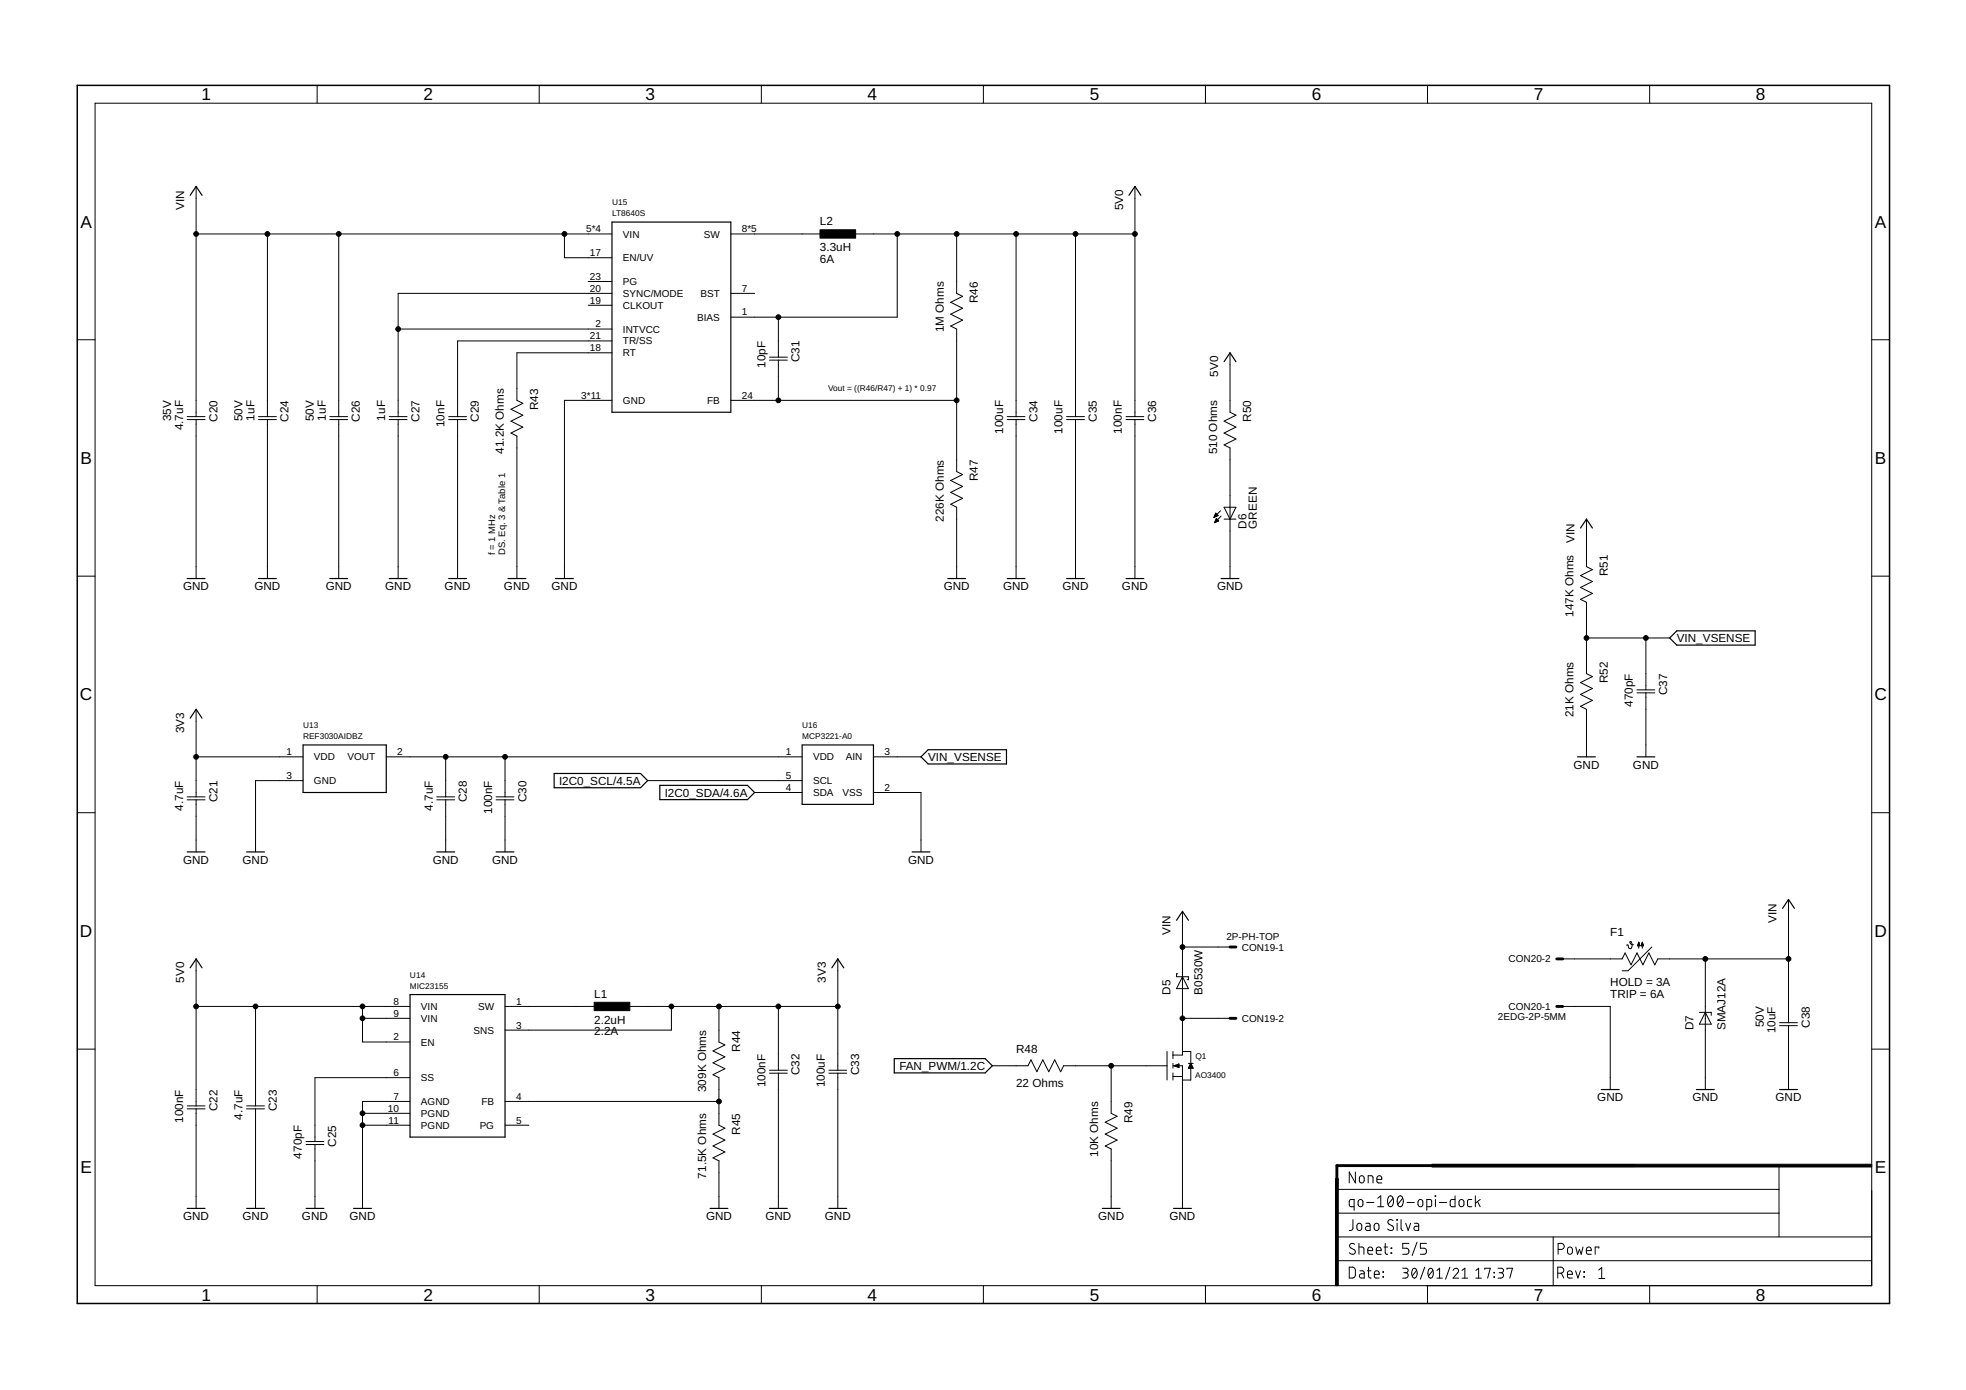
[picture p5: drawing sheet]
<svg xmlns="http://www.w3.org/2000/svg" width="420mm" height="297mm" viewBox="0 0 420 297" stroke-linecap="round" stroke-linejoin="round" font-family="sans-serif">
<g fill="none" stroke="#000" stroke-width=".25">
<path d="M40.6 41.7l1.3-1.9 1.3 1.9M130.8 47.5h25.4v40.6h-25.4zM241.3 41.7l1.2-1.9 1.3 1.9M261.6 77.3l1.3-1.9 1.2 1.9M337.8 112.8l1.2-1.9 1.3 1.9M40 123.6h3.8M55.2 123.6h3.9M70.5 123.6h3.8M83.2 123.6h3.8M95.9 123.6h3.8M108.6 123.6h3.8M118.7 123.6h3.8"/>
<path d="M202.5 123.6h3.9M215.2 123.6h3.9M227.9 123.6h3.9M240.6 123.6h3.9M261 123.6h3.8M356.8 136.3l1.6-1.5h16.7v3.1h-16.7zM40.6 153.5l1.3-1.9 1.3 1.9M64.8 159.2h17.7v10.2h-17.7zM171.4 159.2h15.3v12.7h-15.3zM118.4 165.3h18.5l1.5 1.5-1.5 1.5h-18.5zM141 167.8h18.7l1.6 1.6-1.6 1.5h-18.7zM198.4 160.2h16.7v3.1h-16.7l-1.6-1.6z"/>
<path d="M337.1 161.7h3.9M349.8 161.7h3.9M40 182.1h3.8M52.7 182.1h3.8M93.3 182.1h3.9M106 182.1h3.8M194.9 182.1h3.8M251.4 196.7l1.3-1.9 1.3 1.9M381 194.1l1.2-1.9 1.3 1.9M40.6 206.8l1.3-1.9 1.3 1.9M87.6 212.5h20.3v30.5h-20.3zM177.8 206.8l1.2-1.9 1.3 1.9"/>
<path d="M191.1 226.2h19.4l1.6 1.6-1.6 1.5h-19.4zM342.2 232.8h3.8M362.5 232.8h3.9M380.3 232.8h3.8M40 258.2h3.8M52.7 258.2h3.8M65.4 258.2h3.8M75.6 258.2h3.8M151.7 258.2h3.9M164.4 258.2h3.9M177.1 258.2h3.9M235.6 258.2h3.8"/>
<path d="M250.8 258.2h3.8"/>
</g>
<g fill="none" stroke="#000" stroke-width=".21">
<path d="M67.8 18.2v3.9M115.2 18.2v3.9M162.7 18.2v3.9M210.2 18.2v3.9M257.6 18.2v3.9M305.1 18.2v3.9M352.6 18.2v3.9M20.3 22.1h379.7v252.6h-379.7zM41.9 39.8v49.2M242.5 39.8v49.2M41.9 50h88.9M57.1 50v39"/>
<path d="M72.4 50v39M120.6 50v5.1h10.2M156.2 50h20.3M181.6 50h60.9M191.7 50v17.8h-35.5M204.4 50v12.7l1.3 .6-2.5 1.3 2.5 1.3-2.5 1.2 2.5 1.3-2.5 1.3 1.2 .6v30.5l1.3 .6-2.5 1.3 2.5 1.2-2.5 1.3 2.5 1.3-2.5 1.3 1.2 .6v15.2M217.1 50v39M229.8 50v39M16.5 72.6h3.8M85.1 70.3h45.7M125.7 60.2h5.1M125.7 65.2h5.1"/>
<path d="M130.8 62.7h-45.7v26.3M130.8 72.9h-33v16.1M130.8 75.4h-20.3v10.2l1.2 .6-2.5 1.3 2.5 1.2-2.5 1.3 2.5 1.3-2.5 1.2 1.3 .7v30.4M156.2 62.7h5.1M164.4 76.3h3.9M164.4 77h3.9M166.3 67.8v8.5M166.3 77v8.6M262.9 75.4v12.7l1.2 .6-2.5 1.3 2.5 1.3-2.5 1.2 2.5 1.3-2.5 1.3 1.3 .6v27.9M400 72.6h3.8M40 89h3.8M40 89.7h3.8"/>
<path d="M41.9 89.7v33.9M55.2 89h3.9M55.2 89.7h3.9M57.1 89.7v33.9M70.5 89h3.8M70.5 89.7h3.8M72.4 89.7v33.9M83.2 89h3.8M83.2 89.7h3.8M85.1 89.7v33.9M95.9 89h3.8M95.9 89.7h3.8"/>
<path d="M97.8 89.7v33.9M130.8 85.6h-10.2v38M156.2 85.6h48.2M215.2 89h3.9M215.2 89.7h3.9M217.1 89.7v33.9M227.9 89h3.9M227.9 89.7h3.9M229.8 89.7v33.9M240.6 89h3.9M240.6 89.7h3.9M242.5 89.7v33.9"/>
<path d="M259.4 110.5h.1M259.5 110.4h.3M259.5 110.3h.6M259.6 110.2h.7M259.6 111.6h.2M259.7 110h.5M259.7 111.5h.4M259.7 111.4h.6M259.7 109.9h.4M259.8 109.8h.1M259.8 111.3h.6M259.8 111.1h.4"/>
<path d="M259.8 109.7l.5 .5-.9 .4zM259.9 111h.2M259.9 110.9h.1M259.9 110.8l.6 .5-.9 .4zM260.8 109.2l-1.4 1.4M261 110.3l-1.4 1.4M261.6 108.4h2.5l-1.2 2.5zM261.6 110.9h2.5M339 110.9v10.2l1.3 .6-2.5 1.3 2.5 1.3-2.5 1.2 2.5 1.3-2.5 1.3 1.2 .6v15.3l1.3 .6-2.5 1.3 2.5 1.2-2.5 1.3 2.5 1.3-2.5 1.2 1.2 .7v10.1M16.5 123.1h3.8M339 136.3h17.8M351.7 136.3v11.1"/>
<path d="M400 123.1h3.8M41.9 151.6v18.7M349.8 147.4h3.9M349.8 148.1h3.9M351.7 148.1v13.6M16.5 173.7h3.8M40 170.3h3.8M40 170.9h3.8M41.9 170.9v11.2M41.9 161.7h22.9M64.8 166.8h-10.2v15.3M82.5 161.7h88.9"/>
<path d="M93.3 170.3h3.9M93.3 170.9h3.9M95.2 161.7v8.6M95.2 170.9v11.2M106 170.3h3.8M106 170.9h3.8M107.9 161.7v8.6M107.9 170.9v11.2M138.4 166.8h33M161.3 169.4h10.1M186.7 161.7h10.1M186.7 169.4h10.1v12.7"/>
<path d="M400 173.7h3.8M252.7 194.8v30.7h-2M382.2 192.2v26.3M41.9 204.9v31.4M41.9 215.1h45.7M54.6 215.1v21.2M77.5 215.1v7.6h10.1M77.5 217.6h10.1M107.9 215.1h20.3M133.3 215.1h45.7M143.5 215.1v5h-35.6M153.6 215.1v7.6l1.3 .6-2.5 1.3 2.5 1.2-2.5 1.3 2.5 1.3-2.5 1.3 1.2 .6v10.2l1.3 .6-2.5 1.3 2.5 1.2-2.5 1.3 2.5 1.3-2.5 1.2 1.2 .7v10.1"/>
<path d="M166.3 215.1v13.6M179 204.9v23.8M251.7 208.1h-.3v.6h2.6v.7h-.3M252.7 217.6h10.2M252.7 202.4h10.2M252.7 208.7l1.3 2.6h-2.6zM334 204.9h12.7l.6-1.3 1.3 2.6 1.2-2.6 1.3 2.6 1.3-2.6 1.3 2.6 .6-1.3h27.9M334 215.1h10.1v17.7M349.1 201.9a.45 .45 0 0 1-.6-.1 .45 .45 0 0 1 0-.6 1.03 1.03 0 0 1-.1 1.6l-.3-.2-.2-.7-.3 .1M350 202.1h.5M350 202h.4M350.1 201.8h.3"/>
<path d="M350.1 201.7h.3M350.1 201.6h.2M350.2 201.5h.1M350.2 201.4v1.2M350.2 201.4l.3 .7h-.5zM350.2 201.4h.1M350.8 202.1h.4M350.8 202h.4M350.8 201.8h.4M350.9 201.7h.2M350.9 201.6h.2M350.9 201.5h.1"/>
<path d="M351 201.4v1.2M351 201.4l.2 .7h-.5zM351 201.4h.1M353 202.4l-5.1 5.1h-1.2M363.2 216.3h2.5v.7M364.4 216.3l1.3 2.6h-2.5zM364.4 204.9v27.9M380.3 218.5h3.8M380.3 219.2h3.8M382.2 219.2v13.6M16.5 224.2h3.8M40 236.3h3.8"/>
<path d="M40 237h3.8M41.9 237v21.2M52.7 236.3h3.8M52.7 237h3.8M54.6 237v21.2M77.5 237.9h10.1M87.6 235.4h-10.1v22.8M87.6 230.3h-20.3v13.6M107.9 235.4h45.7M164.4 228.7h3.9M164.4 229.3h3.9M166.3 229.3v28.9"/>
<path d="M177.1 228.7h3.9M177.1 229.3h3.9M179 229.3v28.9M212.1 227.8h7.6l.6-1.3 1.3 2.5 1.3-2.5 1.2 2.5 1.3-2.5 1.3 2.5 .6-1.2h22.1M237.5 227.8v10.1l1.2 .6-2.5 1.3 2.5 1.3-2.5 1.3 2.5 1.2-2.5 1.3 1.3 .6v12.7M249.4 224.7v6.1M250.7 224.7v1.5M250.7 227.2v1.1M250.7 229.3v1.5M250.7 230h2M250.7 227.8h2v30.4M251.2 227.6h.7"/>
<path d="M251.3 227.9h.6M251.5 227.5h.4M251.6 228h.3M251.9 227.4h.1M251.9 228.1h.1M251.9 227.4l-1 .4 1 .3M251.9 227.4v.7M252.7 224.7h1.8v6.1h-1.8M254 227.2h1M254 228.1h.9M254.1 228h.8M254.2 227.9h.6"/>
<path d="M254.2 227.8h.5M254.3 227.6h.4M254.3 227.5h.3M254.4 227.4h.2M254.5 227.3h.1M254.5 227.2l.5 1.1h-1zM400 224.2h3.8M65.4 243.9h3.8M65.4 244.6h3.8M67.3 244.6v13.6M77.5 240.5h10.1M107.9 240.5h5.1"/>
<path d="M285.7 254.2h94.5M285.7 259.2h94.5M289.4 257.9h-.8l-.2-.3v-.9l.2-.4h.8v2.4M289.7 250.5v2.3l-1.3-2.3v2.3M290.4 256.5l.5-.2a.92 .92 0 0 1 .1 1.5l-.3 .1-.3-.2-.2-.3zM290.6 251.4l.5-.2a.92 .92 0 0 1 .2 1.5l-.4 .1-.3-.2zM292.1 257h1.5M292.4 252.8v-1.6l.9 .2 .1 1.4M294.3 252h1a.55 .55 0 0 0-.4-.7 .55 .55 0 0 0-.6 .5l.1 .9 .9 .1M294.4 257.9h1.3M294.4 256.1l.7-.6v2.4M296.8 255.7a.62 .62 0 0 1 .8 0 .62 .62 0 0 1 .2 .7 .99 .99 0 0 1-.8 1.5 1.68 1.68 0 0 1-.2-2.2z"/>
<path d="M297.7 256.1l-1 1.3M298.9 255.7a.53 .53 0 0 1 .6-.1 .53 .53 0 0 1 .3 .5 1.34 1.34 0 0 1-.5 1.8 1.4 1.4 0 0 1-.4-2.2zM299.8 256.1l-1.1 1.3M300.7 257h1.6M303.2 256.5l.5-.2a.92 .92 0 0 1 .1 1.5l-.3 .1-.3-.2-.2-.3zM304.9 257.9h.8l.2-.3v-1l-.2-.3h-.8v2.4M306.7 255.5l.1 .2zM306.8 256.3v1.6M307.6 257h1.5M311 255.5v2.4h-.8l-.3-.4 .1-.9 .2-.3h.8M311.9 256.5l.4-.2 .4 .2 .2 .9a.53 .53 0 0 1-.6 .5 .53 .53 0 0 1-.5-.5zM314.5 256.3h-.6l-.3 .4 .1 1.1 .8 .1"/>
<path d="M315.3 255.5v2.4M315.8 256.8l.5 1.1M316.3 256.3l-1 .8M380.2 249.1v15.2M67.8 274.7v3.9M115.2 274.7v3.9M162.7 274.7v3.9M210.2 274.7v3.9M257.6 274.7v3.9M285.7 269.4h114.3M285.7 264.3h114.3M288.4 270.8h.8l.4 .4v1.5l-.4 .4h-.8z"/>
<path d="M289.1 260.6v2l-.2 .3-.5 .1M289.5 265.9a.58 .58 0 0 0-.9-.1 .58 .58 0 0 0 .1 .9l.7 .4a.58 .58 0 0 1 .1 .8 .58 .58 0 0 1-.9 0l-.2-.2M290.2 261.5l.4-.1a.92 .92 0 0 1 .2 1.5l-.4 .1a.92 .92 0 0 1-.2-1.5zM290.4 266.5l1 .1 .1 1.4M290.4 265.7v2.3M290.6 271.6h.7l.2 .3v1.2h-.5a.46 .46 0 0 1-.5-.4 .46 .46 0 0 1 .5-.5h.5M291.9 261.4h.7l.2 .2v1.4h-.6a.46 .46 0 0 1-.4-.5 .46 .46 0 0 1 .4-.5h.6M292.2 271.6h.8M292.3 267.3h1a.54 .54 0 0 0-.3-.8 .54 .54 0 0 0-.7 .5l.1 .9 .9 .1M292.5 270.8v1.9l.1 .3 .4 .1M293.7 272.3h1a.54 .54 0 0 0-.3-.7 .54 .54 0 0 0-.7 .5l.1 .9 .9 .1M293.8 261.6l.5-.2a.92 .92 0 0 1 .1 1.5l-.3 .1-.3-.2-.1-.4z"/>
<path d="M294.1 267.3h1.1a.54 .54 0 0 0-.4-.8 .54 .54 0 0 0-.7 .5l.1 .9 1 .1M295.6 272.8l.1 .1zM295.6 271.8l.1 .1zM295.8 266.5h.8M296 265.7l.1 2.1 .5 .2M297.3 266.7l.1 .1zM297.3 267.7l.1 .1zM297.7 260.8a.58 .58 0 0 0-.9-.1 .58 .58 0 0 0 .1 .9l.7 .4a.59 .59 0 0 1 0 .9 .59 .59 0 0 1-.8-.1l-.3-.2M298.5 260.6l.1 .2zM298.6 261.4v1.6M299.4 260.6v2l.2 .2 .2 .2M299.8 271h.7a.48 .48 0 0 1 .4 .5 .48 .48 0 0 1-.4 .5h-.5"/>
<path d="M300.4 272a.58 .58 0 0 1 .6 .6 .58 .58 0 0 1-.6 .5h-.6M300.4 261.4l.5 1.6 .6-1.6M301.1 265.7h-1.3v1h.8a.66 .66 0 0 1 .5 .7 .66 .66 0 0 1-.5 .6h-.8M302 271.2l.1-.1a.88 .88 0 0 1 .8 1.2l-.1 .3a.51 .51 0 0 1-.5 .5 .51 .51 0 0 1-.5-.5l-.1-.8zM302.3 261.4h.7l.2 .2v1.4h-.6a.46 .46 0 0 1-.4-.5 .46 .46 0 0 1 .4-.5h.6M302.7 271.5l-.9 1.2M302.8 265.5l-1 2.8M304.5 270.8l-.9 2.6M304.8 265.7h-1.2v1h.7a.66 .66 0 0 1 .6 .7 .66 .66 0 0 1-.6 .6h-.7M305.1 274.7v3.9M305.4 271.2l.2-.1a.86 .86 0 0 1 .7 1.2v.3a.51 .51 0 0 1-.5 .5 .51 .51 0 0 1-.6-.5v-.8zM306.2 271.5l-.9 1.2"/>
<path d="M307.1 273.1h1.2M307.1 271.5l.6-.5v2.1M309.9 270.8l-1 2.6M310.5 271.5a.58 .58 0 0 1 .9-.5 .58 .58 0 0 1 .1 1l-1 1.1h1.2M312.5 273.1h1.1M312.5 271.5l.6-.5v2.1M315.4 273.1h1.2M315.4 271.5l.6-.5v2.1M317.3 271.3v-.3h1.2l-.6 2.1M319.3 271.9l.1 .1zM319.3 272.8l.1 .2zM320.1 271h.8a.48 .48 0 0 1 .4 .5 .48 .48 0 0 1-.4 .5h-.5"/>
<path d="M320.7 272a.58 .58 0 0 1 .6 .6 .58 .58 0 0 1-.6 .5h-.6M322.1 271.3v-.3h1.1l-.5 2.1M331.9 264.3v10.4M332.9 272.1h.6a.65 .65 0 0 0 .7-.7 .65 .65 0 0 0-.7-.6h-.6v2.3M333 267h.7a.65 .65 0 0 0 .6-.6 .65 .65 0 0 0-.6-.7h-.7v2.3M333.7 272.1l.5 1M335 272.3h1a.54 .54 0 0 0-.3-.7 .54 .54 0 0 0-.7 .5l.1 .9 .9 .1M335.1 266.7l.3-.2 .5 .2 .1 .8a.52 .52 0 0 1-.5 .5 .52 .52 0 0 1-.5-.5zM336.7 271.6l.5 1.5 .6-1.5M336.8 266.5l.3 1.5 .4-1 .4 1 .4-1.5M338.5 271.8l.1 .1zM338.5 272.8l.1 .1z"/>
<path d="M339 267.3h1.1a.54 .54 0 0 0-.4-.8 .54 .54 0 0 0-.7 .5l.2 .9 .9 .1M341.7 271.4l.6-.5v2.3M341.7 273.2h1.3M341.7 266.7v-.2h-.8v1.5M352.6 274.7v3.9"/>
</g>
<path d="M175.2 49.1h7.7v1.8h-7.7zM127 214.2h7.6v1.8h-7.6zM285.4 251.9h.6v22.8h-.6zM306 248.8h94v.6h-94z" fill="#000" stroke="#000" stroke-width=".21"/>
<path d="M262.9 202.4h1.2M262.9 217.6h1.2M332.7 204.9h1.3M332.7 215.1h1.3M349.2 249.1h-63.5v3.8" fill="none" stroke="#000" stroke-width=".61"/>
<path d="M16.5 18.2h387.3v260.4h-387.3z" fill="none" stroke="#000" stroke-width=".32"/>
<g fill="#000" stroke="#000" stroke-width=".21">
<circle cx="41.9" cy="50" r=".51"/>
<circle cx="57.1" cy="50" r=".51"/>
<circle cx="72.4" cy="50" r=".51"/>
<circle cx="120.6" cy="50" r=".51"/>
<circle cx="191.7" cy="50" r=".51"/>
<circle cx="204.4" cy="50" r=".51"/>
<circle cx="217.1" cy="50" r=".51"/>
<circle cx="229.8" cy="50" r=".51"/>
<circle cx="242.5" cy="50" r=".51"/>
<circle cx="85.1" cy="70.3" r=".51"/>
<circle cx="166.3" cy="67.8" r=".51"/>
<circle cx="166.3" cy="85.6" r=".51"/>
<circle cx="204.4" cy="85.6" r=".51"/>
<circle cx="339" cy="136.3" r=".51"/>
<circle cx="351.7" cy="136.3" r=".51"/>
<circle cx="41.9" cy="161.7" r=".51"/>
<circle cx="95.2" cy="161.7" r=".51"/>
<circle cx="107.9" cy="161.7" r=".51"/>
<circle cx="41.9" cy="215.1" r=".51"/>
<circle cx="54.6" cy="215.1" r=".51"/>
<circle cx="77.5" cy="217.6" r=".51"/>
<circle cx="77.5" cy="215.1" r=".51"/>
<circle cx="143.5" cy="215.1" r=".51"/>
<circle cx="153.6" cy="215.1" r=".51"/>
<circle cx="166.3" cy="215.1" r=".51"/>
<circle cx="179" cy="215.1" r=".51"/>
<circle cx="252.7" cy="217.6" r=".51"/>
<circle cx="252.7" cy="202.4" r=".51"/>
<circle cx="364.4" cy="204.9" r=".51"/>
<circle cx="382.2" cy="204.9" r=".51"/>
<circle cx="77.5" cy="237.9" r=".51"/>
<circle cx="153.6" cy="235.4" r=".51"/>
<circle cx="237.5" cy="227.8" r=".51"/>
<circle cx="77.5" cy="240.5" r=".51"/>
</g>
<g font-size="3.7">
<text x="43" y="21.4">1</text>
<text x="90.5" y="21.4">2</text>
<text x="138" y="21.4">3</text>
<text x="185.4" y="21.4">4</text>
<text x="232.9" y="21.4">5</text>
<text x="280.3" y="21.4">6</text>
<text x="327.8" y="21.4">7</text>
<text x="375.3" y="21.4">8</text>
<text x="17.2" y="48.6">A</text>
<text x="400.7" y="48.6">A</text>
<text x="17.2" y="99.2">B</text>
<text x="400.7" y="99.2">B</text>
<text x="17.1" y="149.7">C</text>
<text x="400.6" y="149.7">C</text>
<text x="17.1" y="200.2">D</text>
<text x="400.6" y="200.2">D</text>
<text x="17.2" y="250.8">E</text>
<text x="400.7" y="250.8">E</text>
<text x="43" y="277.9">1</text>
<text x="90.5" y="277.9">2</text>
<text x="138" y="277.9">3</text>
<text x="185.4" y="277.9">4</text>
<text x="232.9" y="277.9">5</text>
<text x="280.3" y="277.9">6</text>
<text x="327.8" y="277.9">7</text>
<text x="375.3" y="277.9">8</text>
</g>
<g font-size="2.5">
<text x="39.4" y="44.9" transform="rotate(-90 39.4 44.9)">VIN</text>
<text x="240" y="44.9" transform="rotate(-90 240 44.9)">5V0</text>
<text x="175.2" y="53.7">3.3uH</text>
<text x="175.2" y="48.1">L2</text>
<text x="175.2" y="56.2">6A</text>
<text x="209" y="64.7" transform="rotate(-90 209 64.7)">R46</text>
<text x="201.7" y="71" transform="rotate(-90 201.7 71)">1M Ohms</text>
<text x="170.9" y="77.4" transform="rotate(-90 170.9 77.4)">C31</text>
<text x="163.6" y="78.6" transform="rotate(-90 163.6 78.6)">10pF</text>
<text x="260.3" y="80.5" transform="rotate(-90 260.3 80.5)">5V0</text>
<text x="54.4" y="89.9" transform="rotate(-90 54.4 89.9)">1uF</text>
<text x="69.6" y="89.9" transform="rotate(-90 69.6 89.9)">1uF</text>
<text x="82.3" y="89.9" transform="rotate(-90 82.3 89.9)">1uF</text>
<text x="115" y="87.6" transform="rotate(-90 115 87.6)">R43</text>
<text x="36.6" y="90" transform="rotate(-90 36.6 90)">35V</text>
<text x="39.1" y="92" transform="rotate(-90 39.1 92)">4.7uF</text>
<text x="46.5" y="90.1" transform="rotate(-90 46.5 90.1)">C20</text>
<text x="51.8" y="90" transform="rotate(-90 51.8 90)">50V</text>
<text x="61.7" y="90.1" transform="rotate(-90 61.7 90.1)">C24</text>
<text x="67.1" y="90" transform="rotate(-90 67.1 90)">50V</text>
<text x="76.9" y="90.1" transform="rotate(-90 76.9 90.1)">C26</text>
<text x="89.6" y="90.1" transform="rotate(-90 89.6 90.1)">C27</text>
<text x="95" y="91.3" transform="rotate(-90 95 91.3)">10nF</text>
<text x="102.3" y="90.1" transform="rotate(-90 102.3 90.1)">C29</text>
<text x="214.4" y="92.7" transform="rotate(-90 214.4 92.7)">100uF</text>
<text x="221.7" y="90.1" transform="rotate(-90 221.7 90.1)">C34</text>
<text x="227.1" y="92.7" transform="rotate(-90 227.1 92.7)">100uF</text>
<text x="234.4" y="90.1" transform="rotate(-90 234.4 90.1)">C35</text>
<text x="239.8" y="92.7" transform="rotate(-90 239.8 92.7)">100nF</text>
<text x="247.1" y="90.1" transform="rotate(-90 247.1 90.1)">C36</text>
<text x="267.4" y="90.1" transform="rotate(-90 267.4 90.1)">R50</text>
<text x="107.7" y="96.9" transform="rotate(-90 107.7 96.9)">41.2K Ohms</text>
<text x="260.1" y="97.1" transform="rotate(-90 260.1 97.1)">510 Ohms</text>
<text x="209" y="102.8" transform="rotate(-90 209 102.8)">R47</text>
<text x="201.7" y="111.5" transform="rotate(-90 201.7 111.5)">226K Ohms</text>
<text x="266.4" y="113" transform="rotate(-90 266.4 113)">D6</text>
<text x="268.6" y="113" transform="rotate(-90 268.6 113)">GREEN</text>
<text x="336.5" y="116" transform="rotate(-90 336.5 116)">VIN</text>
<text x="343.6" y="123.2" transform="rotate(-90 343.6 123.2)">R51</text>
<text x="39.1" y="126.2">GND</text>
<text x="54.4" y="126.2">GND</text>
<text x="69.6" y="126.2">GND</text>
<text x="82.3" y="126.2">GND</text>
<text x="95" y="126.2">GND</text>
<text x="107.7" y="126.2">GND</text>
<text x="117.9" y="126.2">GND</text>
<text x="201.7" y="126.2">GND</text>
<text x="214.4" y="126.2">GND</text>
<text x="227.1" y="126.2">GND</text>
<text x="239.8" y="126.2">GND</text>
<text x="260.1" y="126.2">GND</text>
<text x="336.3" y="131.8" transform="rotate(-90 336.3 131.8)">147K Ohms</text>
<text x="358.4" y="137.2">VIN_VSENSE</text>
<text x="343.6" y="146" transform="rotate(-90 343.6 146)">R52</text>
<text x="356.3" y="148.6" transform="rotate(-90 356.3 148.6)">C37</text>
<text x="336.3" y="153.2" transform="rotate(-90 336.3 153.2)">21K Ohms</text>
<text x="349" y="151.1" transform="rotate(-90 349 151.1)">470pF</text>
<text x="39.4" y="156.7" transform="rotate(-90 39.4 156.7)">3V3</text>
<text x="119.5" y="167.7">I2C0_SCL/4.5A</text>
<text x="198.4" y="162.6">VIN_VSENSE</text>
<text x="336.3" y="164.3">GND</text>
<text x="349" y="164.3">GND</text>
<text x="39.1" y="173.2" transform="rotate(-90 39.1 173.2)">4.7uF</text>
<text x="46.5" y="171.4" transform="rotate(-90 46.5 171.4)">C21</text>
<text x="92.5" y="173.2" transform="rotate(-90 92.5 173.2)">4.7uF</text>
<text x="99.8" y="171.4" transform="rotate(-90 99.8 171.4)">C28</text>
<text x="105.2" y="173.9" transform="rotate(-90 105.2 173.9)">100nF</text>
<text x="112.5" y="171.4" transform="rotate(-90 112.5 171.4)">C30</text>
<text x="142.1" y="170.2">I2C0_SDA/4.6A</text>
<text x="39.1" y="184.6">GND</text>
<text x="51.8" y="184.6">GND</text>
<text x="92.5" y="184.6">GND</text>
<text x="105.2" y="184.6">GND</text>
<text x="194.1" y="184.6">GND</text>
<text x="379.7" y="197.3" transform="rotate(-90 379.7 197.3)">VIN</text>
<text x="250.2" y="199.8" transform="rotate(-90 250.2 199.8)">VIN</text>
<text x="344.1" y="200.1">F1</text>
<text x="39.4" y="210" transform="rotate(-90 39.4 210)">5V0</text>
<text x="176.5" y="210" transform="rotate(-90 176.5 210)">3V3</text>
<text x="127" y="213.2">L1</text>
<text x="250.2" y="212.5" transform="rotate(-90 250.2 212.5)">D5</text>
<text x="257" y="212.5" transform="rotate(-90 257 212.5)">B0530W</text>
<text x="344.1" y="210.7">HOLD = 3A</text>
<text x="344.1" y="213.3">TRIP = 6A</text>
<text x="127" y="221.3">2.2A</text>
<text x="127" y="218.7">2.2uH</text>
<text x="361.9" y="220.1" transform="rotate(-90 361.9 220.1)">D7</text>
<text x="368.8" y="220.1" transform="rotate(-90 368.8 220.1)">SMAJ12A</text>
<text x="376.9" y="219.5" transform="rotate(-90 376.9 219.5)">50V</text>
<text x="379.5" y="220.8" transform="rotate(-90 379.5 220.8)">10uF</text>
<text x="386.8" y="219.7" transform="rotate(-90 386.8 219.7)">C38</text>
<text x="158.2" y="224.7" transform="rotate(-90 158.2 224.7)">R44</text>
<text x="217.1" y="225">R48</text>
<text x="150.9" y="233.4" transform="rotate(-90 150.9 233.4)">309K Ohms</text>
<text x="163.6" y="232.3" transform="rotate(-90 163.6 232.3)">100nF</text>
<text x="170.9" y="229.8" transform="rotate(-90 170.9 229.8)">C32</text>
<text x="176.3" y="232.3" transform="rotate(-90 176.3 232.3)">100uF</text>
<text x="183.6" y="229.8" transform="rotate(-90 183.6 229.8)">C33</text>
<text x="192.2" y="228.7">FAN_PWM/1.2C</text>
<text x="217.1" y="232.3">22 Ohms</text>
<text x="39.1" y="240" transform="rotate(-90 39.1 240)">100nF</text>
<text x="46.5" y="237.4" transform="rotate(-90 46.5 237.4)">C22</text>
<text x="51.8" y="239.3" transform="rotate(-90 51.8 239.3)">4.7uF</text>
<text x="59.2" y="237.4" transform="rotate(-90 59.2 237.4)">C23</text>
<text x="242" y="240" transform="rotate(-90 242 240)">R49</text>
<text x="341.4" y="235.4">GND</text>
<text x="361.7" y="235.4">GND</text>
<text x="379.5" y="235.4">GND</text>
<text x="71.9" y="245.1" transform="rotate(-90 71.9 245.1)">C25</text>
<text x="158.2" y="242.5" transform="rotate(-90 158.2 242.5)">R45</text>
<text x="64.5" y="247.6" transform="rotate(-90 64.5 247.6)">470pF</text>
<text x="150.9" y="251.8" transform="rotate(-90 150.9 251.8)">71.5K Ohms</text>
<text x="234.7" y="247.2" transform="rotate(-90 234.7 247.2)">10K Ohms</text>
<text x="39.1" y="260.8">GND</text>
<text x="51.8" y="260.8">GND</text>
<text x="64.5" y="260.8">GND</text>
<text x="74.7" y="260.8">GND</text>
<text x="150.9" y="260.8">GND</text>
<text x="163.6" y="260.8">GND</text>
<text x="176.3" y="260.8">GND</text>
<text x="234.7" y="260.8">GND</text>
<text x="249.9" y="260.8">GND</text>
</g>
<g font-size="2.1">
<text x="125.3" y="49.6">5*4</text>
<text x="133.1" y="50.8">VIN</text>
<text x="150.4" y="50.8">SW</text>
<text x="158.5" y="49.6">8*5</text>
<text x="126.1" y="54.7">17</text>
<text x="126.1" y="59.8">23</text>
<text x="133.1" y="55.8">EN/UV</text>
<text x="126.1" y="62.3">20</text>
<text x="126.1" y="64.9">19</text>
<text x="133.1" y="60.9">PG</text>
<text x="133.1" y="63.5">SYNC/MODE</text>
<text x="133.1" y="66">CLKOUT</text>
<text x="149.7" y="63.5">BST</text>
<text x="158.5" y="62.3">7</text>
<text x="127.3" y="70">2</text>
<text x="133.1" y="71.1">INTVCC</text>
<text x="149" y="68.5">BIAS</text>
<text x="158.5" y="67.4">1</text>
<text x="126.1" y="75">18</text>
<text x="126.1" y="72.5">21</text>
<text x="133.1" y="76.2">RT</text>
<text x="133.1" y="73.6">TR/SS</text>
<text x="124.2" y="85.2">3*11</text>
<text x="133.1" y="86.3">GND</text>
<text x="151.1" y="86.3">FB</text>
<text x="158.5" y="85.2">24</text>
<text x="61.2" y="161.4">1</text>
<text x="84.9" y="161.4">2</text>
<text x="167.9" y="161.4">1</text>
<text x="189" y="161.4">3</text>
<text x="61.2" y="166.5">3</text>
<text x="67.1" y="167.6">GND</text>
<text x="67.1" y="162.5">VDD</text>
<text x="74.3" y="162.5">VOUT</text>
<text x="167.9" y="166.5">5</text>
<text x="173.8" y="167.6">SCL</text>
<text x="173.8" y="162.5">VDD</text>
<text x="180.8" y="162.5">AIN</text>
<text x="167.9" y="169">4</text>
<text x="173.8" y="170.1">SDA</text>
<text x="180.1" y="170.1">VSS</text>
<text x="189" y="169">2</text>
<text x="262.1" y="201">2P-PH-TOP</text>
<text x="265.4" y="203.1">CON19-1</text>
<text x="322.4" y="205.7">CON20-2</text>
<text x="84.1" y="214.7">8</text>
<text x="90" y="215.8">VIN</text>
<text x="102.2" y="215.8">SW</text>
<text x="110.3" y="214.7">1</text>
<text x="322.4" y="215.8">CON20-1</text>
<text x="84.1" y="217.2">9</text>
<text x="90" y="218.4">VIN</text>
<text x="101.2" y="220.9">SNS</text>
<text x="110.3" y="219.8">3</text>
<text x="265.4" y="218.4">CON19-2</text>
<text x="320.1" y="218">2EDG-2P-5MM</text>
<text x="84.1" y="222.3">2</text>
<text x="90" y="223.4">EN</text>
<text x="84.1" y="229.9">6</text>
<text x="90" y="231.1">SS</text>
<text x="82.9" y="237.6">10</text>
<text x="84.1" y="235">7</text>
<text x="90" y="236.1">AGND</text>
<text x="90" y="238.7">PGND</text>
<text x="102.9" y="236.1">FB</text>
<text x="110.3" y="235">4</text>
<text x="83.1" y="240.1">11</text>
<text x="90" y="241.2">PGND</text>
<text x="102.5" y="241.2">PG</text>
<text x="110.3" y="240.1">5</text>
</g>
<g font-size="2">
<text x="105.8" y="118.6" transform="rotate(-90 105.8 118.6)">f = 1 MHz</text>
<text x="107.9" y="118.6" transform="rotate(-90 107.9 118.6)">DS. Eq. 3 &amp; Table 1</text>
</g>
<g font-size="1.8">
<text x="130.8" y="46.2">LT8640S</text>
<text x="130.8" y="43.9">U15</text>
<text x="177" y="83.5">Vout = ((R46/R47) + 1) * 0.97</text>
<text x="64.8" y="155.6">U13</text>
<text x="171.4" y="155.6">U16</text>
<text x="64.8" y="157.9">REF3030AIDBZ</text>
<text x="171.4" y="157.9">MCP3221-A0</text>
<text x="87.6" y="209">U14</text>
<text x="87.6" y="211.3">MIC23155</text>
<text x="255.5" y="226.2">Q1</text>
<text x="255.4" y="230.4">AO3400</text>
</g>
</svg>
